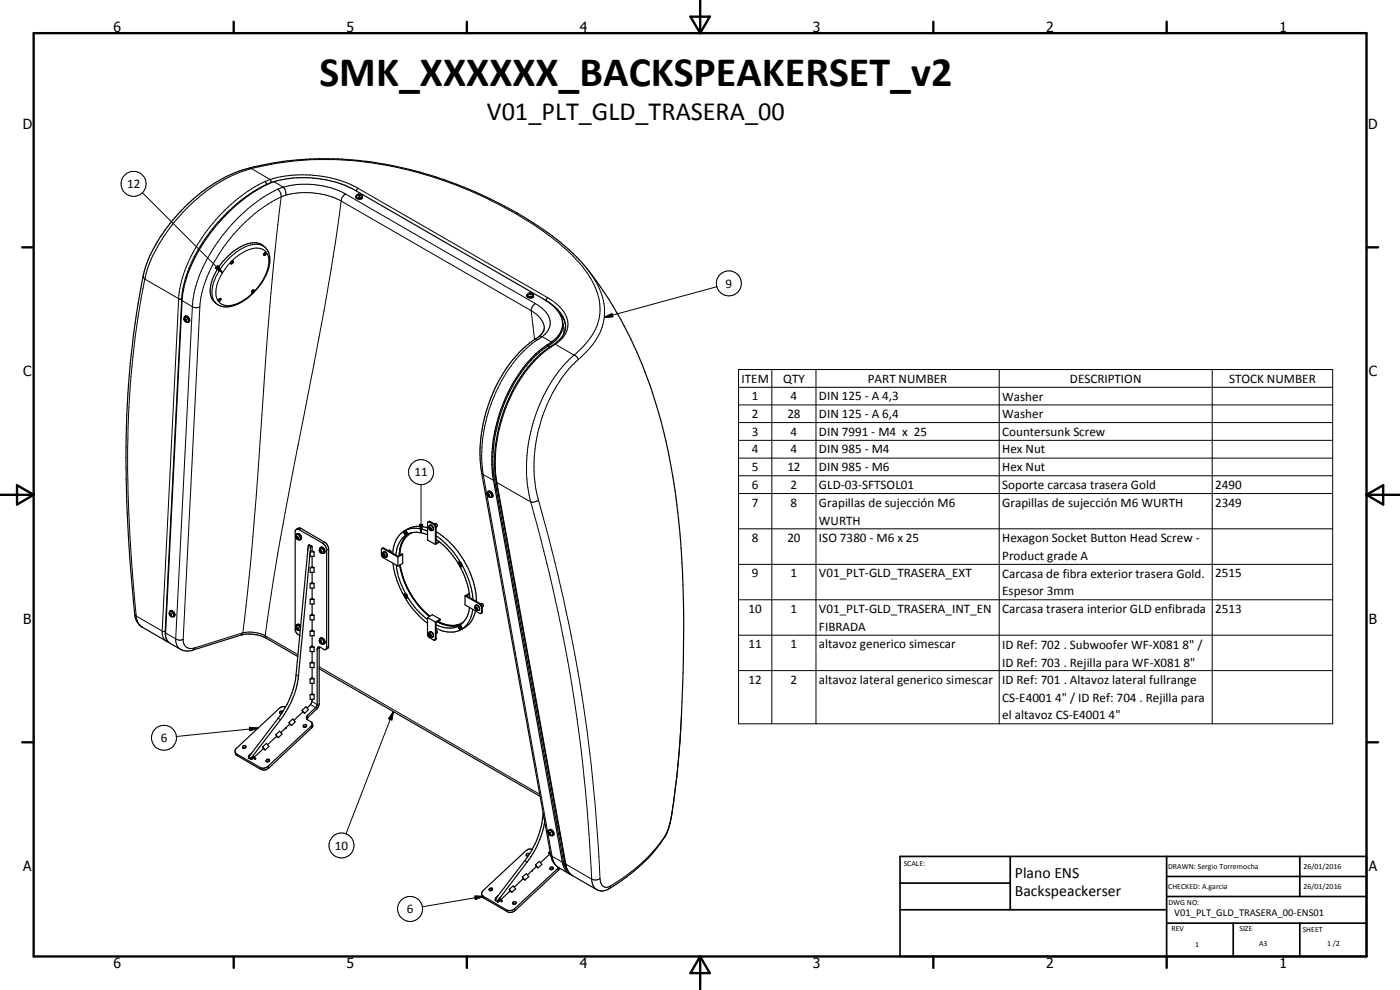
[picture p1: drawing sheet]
<svg xmlns="http://www.w3.org/2000/svg" width="420mm" height="297mm" viewBox="0 0 420 297" stroke-linecap="round" stroke-linejoin="round" font-family="sans-serif">
<g fill="none" stroke="#000" stroke-width=".35">
<path d="M106.8 58.9a1.04 1.04 0 0 0 1.5 .8l.5-.5M106.8 58.9a1.29 1.29 0 0 0 1.9 .4M107 58.7l-.2 .2M107 58.7a.95 .95 0 0 1 1.7 .1M107 58.7a.91 .91 0 0 0 .6 .8 .91 .91 0 0 0 .9-.2l.2-.5M107.6 58.7h.1M107.7 58.3l-.2 .2 .4 .3 .3-.2-.1-.2M107.7 58.3l.4 .1M107.7 58.7h.3M107.7 58.3v.4M108.1 58.4v.3M108.7 58.8l.1 .5"/>
<path d="M67.9 77.3a12 12 0 0 1 9-4.4 5 5 0 0 1 4 6.1 17.4 17.4 0 0 1-11.4 12.9 4.9 4.9 0 0 1-6.3-6 17.5 17.5 0 0 1 4.7-8.6zM69.2 78.8h.1M69.4 78.5l.6-.1a.59 .59 0 0 1-.2 .6 .59 .59 0 0 1-.6 .1zM69.6 78.4v.2l-.3 .2M79.3 76l.5-.3a.53 .53 0 0 1 0 .7 .53 .53 0 0 1-.6 .1zM79.5 75.8l.1 .1M79.6 75.9l-.1 .3h-.3M55.4 95.1l-.1 .1M55.4 96.1v-.3h.2l.3 .5-.2 .1M55.4 96.1l.3 .3M55.4 95v.1M55.4 95h.6"/>
<path d="M55.4 95a1.05 1.05 0 0 1 1.3 .4 1.05 1.05 0 0 1-.1 1.2M55.7 95.9l.2 .2M55.7 95.9l-.3 .2M55.7 95.8v.1M55.9 96.2l-.2 .2M56 95.1a.91 .91 0 0 1 .3 1.5 .98 .98 0 0 1-.9-.4 .98 .98 0 0 1 0-1M56 95.1l-.6 .1M56 95l.5 .5M56.2 96.6h.3M56.6 95.7l.1 .7-.2 .2M65.6 90v.1M65.9 89.6l-.1 .4-.2 .1"/>
<path d="M66 89.6h.3l-.1 .5-.5 .3-.1-.3M66 89.6l-.4 .5M75.6 87.2l.5-.2a.53 .53 0 0 1 0 .6 .53 .53 0 0 1-.6 .2zM75.8 87v.4l-.3 .1M158.1 88.6l.6 .5M158.3 88.3l-.1 .1a1.02 1.02 0 0 0 .6 1.1 1.02 1.02 0 0 0 1.2-.3l.1-.3-.1-.5M158.3 88.3a.85 .85 0 0 1 1.1-.4 .85 .85 0 0 1 .5 1l-1.2 .1M158.3 88.3v.4l.4 .3M159.1 88l-.3 .1 .1 .2 .4 .1 .2-.1v-.2M159.1 88l.4 .1M159.1 88.3h.2M159.1 88v.3"/>
<path d="M159.1 88.3h-.1M159.5 88.1l-.1 .2M160.1 88.8l-.8 .4-.6-.1M163.4 98a5 5 0 0 1-3.4 4.2 31.9 31.9 0 0 0-8.6 9.2 49.7 49.7 0 0 0-5.5 12.2 42 42 0 0 0-1.3 18.3l20.7 114.5M168.9 97.1a7.3 7.3 0 0 1-4.6 6.8 38.1 38.1 0 0 0-14.2 20.5 41.5 41.5 0 0 0-1.7 19.5l20.8 115.1 .5 1.4 .6 .7M168.9 97.5a7.8 7.8 0 0 1-4.7 6 39.2 39.2 0 0 0-13.9 19.5 45 45 0 0 0-2.2 21.1l20.7 114.6a4.5 4.5 0 0 0 2.6 3.7M168.9 97.5a9.6 9.6 0 0 0-5.7-7.7l-56.7-32.8a33.8 33.8 0 0 0-22.9-2.9 26.2 26.2 0 0 0-10.1 5.4 50.5 50.5 0 0 0-18.3 26.7l-.6 4-4.9 99.7a3.3 3.3 0 0 0 1.3 3.1l3.2 1.8a4.6 4.6 0 0 0 3.8 .2l14.3-4.5a11.2 11.2 0 0 1 7.7 1l9.4 5.5M169.7 97.3a6.3 6.3 0 0 1-3.4 6 31.8 31.8 0 0 0-10.4 10.3l-1.5 2.6a45.7 45.7 0 0 0-5.5 28.4l20.9 115.4a4.9 4.9 0 0 0 2.1 2.8l7.1 4.1a3.3 3.3 0 0 0 3.7-.2 49.7 49.7 0 0 0 17.1-16l.8-1.8 .8-3.4a288.1 288.1 0 0 0 3.6-43.7 310.8 310.8 0 0 0-3.1-58.9 154.6 154.6 0 0 0-9.9-35.3 106.2 106.2 0 0 0-18.8-30.4 101.8 101.8 0 0 0-28.2-18.5l-10.4-4.3-8.7-2.8a97.8 97.8 0 0 0-52.4-.8 42.2 42.2 0 0 0-15.5 8.9 54.7 54.7 0 0 0-8.9 9.9 37.5 37.5 0 0 0-6.1 13 294.1 294.1 0 0 0-4.5 77.8l1.9 23.8a4.9 4.9 0 0 0 2.4 4.1l7.8 4.4M88.9 158.8l.9-.4 .6 .2 7.3 4.2 .8 1.4 .1 29.7-.1 .5-.8 .5M121.2 159.4l.2 .8 .4 .4M121.2 159.4a8 8 0 0 0-3.3 6.6M121.4 159.3l-.2 .1"/>
<path d="M121.5 159.3a.73 .73 0 0 0 .5 1.1M121.5 159.3h.3M121.6 159.2l-.2 .1M121.6 159.2l.5 .4 .1 .7M121.6 159.2a7.7 7.7 0 0 1 6.7 .1M121.6 159.8l.3 .2h-.2M121.6 159.8l.1 .2M121.6 159.3h-.1M121.6 159.3l.6 .6-.2 .5M121.7 159.7l-.1 .1M121.8 159.8l.1 .1M121.8 159.8l-.1 .2"/>
<path d="M123.1 159.9a6.4 6.4 0 0 0-2.9 4.5M123.6 159.8a6.5 6.5 0 0 0-3.4 4.6M128.3 158.4a7.2 7.2 0 0 0-6.9 .9M128.5 156.6l-.2 .4v5l2.4 1.4M128.5 156.6l.5-.2 1.6 1 .3 .6v4.9l.9-.4M128.5 156.6l1.7 .8 .4 .5 .1 5.5M128.8 157.7a.85 .85 0 0 1 1.1 .4 .85 .85 0 0 1-.2 1.1 .97 .97 0 0 1-.9-1.5zM128.9 158.6v-.3l.2-.1 .3 .3v.4h-.3M128.9 158.6l.2 .3M129.1 158.3v.1M129.1 158.4l.3 .3M129.1 158.4l-.2 .2"/>
<path d="M129.4 158.7l-.3 .2M130.6 157.1l-.2 .1M130.9 159.6a26.5 26.5 0 0 1 12.1 20.9M131.1 157.9l-.2 .2M146.3 147.8a.95 .95 0 0 0 .3 1.2 .95 .95 0 0 0 1.1 0v-.5M146.3 147.8a.81 .81 0 0 1 .9-.2 .81 .81 0 0 1 .5 .9M146.3 147.8a.66 .66 0 0 1 .8-.2 .66 .66 0 0 1 .4 .7l.1 .2M146.5 148.6l-.1-.3h.2l.3 .3v.3h-.2M146.5 148.6l.2 .3M146.5 147.5a1.05 1.05 0 0 1 1.2 .4 1.05 1.05 0 0 1-.1 1.3M146.7 148.5l.2 .2M146.7 148.5l-.2 .1"/>
<path d="M146.7 148.4v.1M146.9 148.8l-.2 .1M147.6 148.5v.5l-.3 .2M148.9 146.3l.4 .2M148.9 146.4l.4 .2M149.3 148.6l.4 .2M89 161.3l.2 .3M89.2 161h-.2v.3M89.2 161l.2 .3v.3h-.2M89.2 161.2l.2 .3-.2 .1M89.2 161.2l-.2 .1M89.2 161v.2"/>
<path d="M89.3 160.1a1.06 1.06 0 0 1 1 .6 1.06 1.06 0 0 1-.2 1.2M89.3 160.1l-.2 .1M89.3 160.1l-.4 .4M89.3 160.1a1.18 1.18 0 0 1 .7 1.9 .93 .93 0 0 1-1.1-.5 .93 .93 0 0 1 .4-1.2 .9 .9 0 0 1 .9 .6 .9 .9 0 0 1-.5 1.1M92.4 164.5v.6M93.1 165.6v1.3h1.2v-1.3M93.1 170.3v1.4h1.2v-1.4M93.1 175.1v1.3h1.2v-1.3M93.1 179.9v1.3h1.2v-1.3M93.1 179.9h1.2M93.1 170.3h1.2M93.1 165.6h1.2"/>
<path d="M93.1 175.1h1.2M93.6 163.9l-.7-.4-.4 .4-3.7 38.6a26 26 0 0 1-5.3 13l-8.9 11.6v.4M93.6 163.9v.1M93.6 164l.1 1.2M93.6 163.9l-.4 .4-3.6 38.6a25.9 25.9 0 0 1-5.4 13l-8.8 11.6-.1 .4 .7-.4M93.7 166.9v3.1M93.7 171.7v3.1M93.7 176.4v3.1M93.7 179.5l.6 .4M93.7 179.5l-.6 .4M93.7 170l.6 .3M93.7 170l-.6 .3"/>
<path d="M93.7 165.2l.6 .4M93.7 165.2l-.6 .4M93.7 174.8l.6 .3M93.7 174.8l-.6 .3M96 164.6a.89 .89 0 0 0 .1 1.1 .89 .89 0 0 0 1.1 .1l-.2-1.1M96 164.6l.4-.3 .6 .4M96 164.6l.5-.2 .5 .3M96 165.4l.3 .3M96.2 164.3a1.03 1.03 0 0 1 1.2 .4 1.03 1.03 0 0 1-.2 1.3M96.3 165.1h-.3v.3M96.3 165.1l.2 .3v.3h-.2M96.3 165.3l.2 .2"/>
<path d="M96.3 165.3l-.3 .1M96.3 165.1v.2M96.5 165.5h.1M96.5 165.6l-.2 .1M97 164.7l.4 1-.2 .3h-.4M114.6 164.6l.5-.2 4.3 2.5 1.2-.7 .3 .1M114.6 164.6l-.1 1.7 .4 1 4.5 2.5M114.6 164.6h.5l4.3 2.5M115 165.7a.84 .84 0 0 1 1.1 .3 .84 .84 0 0 1-.3 1.2 .95 .95 0 0 1-.8-1.5zM115 166.6l.3 .3M115.3 166.2h-.3v.4M115.3 166.2l.2 .3v.3l-.2 .1"/>
<path d="M115.3 166.4l.2 .2M115.3 166.4l-.3 .2M115.3 166.3v.1M115.5 166.8l-.2 .1M116.8 165.1l-.3 .1M117.9 169a27.2 27.2 0 0 0 3.3 9.7M118.9 169.5l1 4.4 1.9 4.3M119.4 167.1v2.7M120 169.5l.8 3.5 1.8 4.2M120 169.5l.9 3.4M120.1 169.5l.8 3.4M120.2 164.4l-.3 2.2"/>
<path d="M120.2 164.4l-.2 2.1M120.9 166.3l-1.5 .8M120.9 166.3v2.7l-1.5 .8M120.9 172.9l.5 1.7M120.9 172.9l.6 1.7M121.2 178.7l.6 .6h.3M121.4 174.6l.8 1.7M121.5 174.6l.7 1.7M121.5 178.2l-.2 .5 .3 .6M121.6 179.3a26.2 26.2 0 0 0 6.7 7.7M121.6 178.7l.1 .2M121.6 178.7h.2"/>
<path d="M121.6 178.2h-.1M121.6 178.2l.6 .8M121.7 178.6l-.1 .1M121.7 178.2h-.2M121.8 178.6v.1M121.8 178.2l.4 .5v.6l-.2 .2-.4-.2M121.8 178.2l-.4-.1-.2 .6M121.8 160.6a7.6 7.6 0 0 0-3 5.9M121.8 178.7v.1M121.8 178.8l.1 .1M121.8 178.8l-.1 .1M121.8 178.7l.1 .2h-.2"/>
<path d="M122.2 176.3a23.9 23.9 0 0 0 6.7 8.7M122.2 179l-.1 .3M122.2 176.3l3.1 4.8M122.2 160.3l-.1 .1M122.2 179a24.3 24.3 0 0 0 6.1 6.9M122.2 179.2l-.1 .1M122.5 160.2a7.8 7.8 0 0 0-2.7 6.5M122.6 177.2l2.6 3.9M128.3 160.4a6.8 6.8 0 0 0-6.5 .2M130.9 160.8a24.9 24.9 0 0 1 7.3 8M130.9 161.8a21.9 21.9 0 0 1 6.7 7.4M131.9 162.6l-1.2 .8"/>
<path d="M137.6 169.2h.1M137.8 168.8l.2-.1 .2 .1M137.9 168.7a.65 .65 0 0 0-.1 .8 .65 .65 0 0 0 .7 .3v-.4l-.4-.6M137.9 168.8h.2M138 169.2v.3M138 169.2h.2l.1 .3h-.3M138 169.8v.1M138 169.9a24.6 24.6 0 0 1 3 9.4M138.1 169.2h-.1M138.2 168.8l-.5-.1-.1 .5M138.2 169.2v.1M138.2 169.3v.1"/>
<path d="M138.2 169.3l-.2 .2M138.2 168.8l.4 .7M138.6 169.5l-.1 .5-.5-.1M138.6 169.5a25.4 25.4 0 0 1 3.3 10.4M138.6 169.7l-.1 .1M139.6 178.8l4.5 2.6 .4 .9-.2 1.8M139.6 178.8v2.7l4.3 2.5 .4 .1M140.9 178.3l-.9 .5 4.5 2.6 .2 .6v1.7l-.4 .4M140.9 178.1l-1.3 .7M50.9 183.6a.89 .89 0 0 1 1.1 .3 .89 .89 0 0 1-.1 1.1M51 183.4l-.2 .5 .2 .7 .5 .4h.6M51 183.4a1.16 1.16 0 0 1 1.1 1.6"/>
<path d="M51 184.4v-.3l.5 .3v.3h-.2M51 184.4l.3 .3M51 183.3a1.03 1.03 0 0 1 1.2 .4 1.03 1.03 0 0 1-.1 1.3M51.3 184.3l.2 .2M51.3 184.3l-.3 .1M51.3 184.2v.1M51.5 184.6l-.2 .1M88.9 187.7a.86 .86 0 0 0 .1 1.1 .86 .86 0 0 0 1.1 .1M88.9 187.7l.1-.1a.87 .87 0 0 1 1.2 .9M89 188.6l.2 .2M89.2 188.2h-.2v.4M89.2 188.2l.2 .3v.3h-.2"/>
<path d="M89.2 188.3v.1M89.2 188.4l.2 .3-.2 .1M89.2 188.4l-.2 .2M89.3 187.3h.4l.5 .5M89.3 187.3l-.2 .2M89.3 187.4l-.4 .3M89.3 187.4l.5 .2 .4 .7M90 190.7l-.8-.5-.6-1.2v-29.6a.71 .71 0 0 1 .4-.6 .71 .71 0 0 1 .8 .1l7 4.1 .8 .7 .3 .8 .1 29.7-.1 .6-.5 .1-1.6-.8M90.1 189.1h.1M90.1 189.1l-.4 .1M93.1 194.2h1.2M93.1 184.7v1.3h1.2v-1.3"/>
<path d="M93.1 189.4v1.4h1.2v-1.4M93.1 194.2v1.3h1.2v-1.3M93.1 198.9v1.4h1.2v-1.4M93.1 198.9h1.2M93.1 189.4h1.2M93.1 184.7h1.2M93.7 181.2v3.1M93.7 186v3.1M93.7 190.8v3M93.7 195.5v3.1M93.7 198.6l.6 .3M93.7 198.6l-.6 .3"/>
<path d="M93.7 189.1l.6 .3M93.7 189.1l-.6 .3M93.7 184.3l.6 .4M93.7 184.3l-.6 .4M93.7 193.8l.6 .4M93.7 193.8l-.6 .4M95.8 194.1l-.3 .1-.3 .4v17l-.4 .7-2.5 2.3-.4 .7 .2 .6 1.6 1.1M95.8 194.1v17.2l-.6 1.3-2.7 2.5-.4 .7M96 192.6l.3 .3M96.2 191.5a1.04 1.04 0 0 1 1.2 .5 1.04 1.04 0 0 1-.2 1.3M96.3 192.3h-.3v.3M96.3 192.3l.2 .3v.3h-.2"/>
<path d="M96.3 192.3v.2M96.3 192.5l.2 .2M96.3 192.5l-.3 .1M96.5 192.8l-.2 .1M96.7 191.6a.87 .87 0 0 1 .6 .8 .87 .87 0 0 1-.5 .9 .95 .95 0 0 1-.8-1.5M96.7 191.6h-.4l-.3 .2M96.7 191.6l.7 .9-.2 .7-.4 .1M96.7 191.6l-.5-.1-.2 .3M125.2 181.1l3.7 3.8M125.3 181.1l3.7 3.8M128.3 185.3l.1 5.4 .3 .5 1.8 .9M128.3 185.3l1.4-.9 2.4 1.4"/>
<path d="M128.3 185.3l2.4 1.3M128.8 189.7h.1a.88 .88 0 0 1 1.1 .4 .88 .88 0 0 1-.3 1.1 .96 .96 0 0 1-.9-.5 .96 .96 0 0 1 0-1zM128.9 190.5l.2 .4M129.1 190.2h-.2v.3M129.1 190.2l.3 .3v.3l-.3 .1M129.1 190.4l.3 .3M129.1 190.4l-.2 .1M129.1 190.2v.2M129.4 190.7l-.3 .2M130.7 186.6v5.1l-.2 .4M130.9 187.5a7.4 7.4 0 0 0 7.1 .1M130.9 188.6a8.3 8.3 0 0 0 7.3 .4"/>
<path d="M131.1 189.9l-.2 .2M131.3 186.6a8 8 0 0 0 6.9 .8M131.3 186.5a7.5 7.5 0 0 0 7.5 .5M131.5 186.5a7.3 7.3 0 0 0 7.6 .1M132.1 185.8v.3l-1.2 .7v4.9l-.4 .4M132.1 185.8l-1.4 .8M137.6 187.8v.6l.6 .6M137.9 187.7a.65 .65 0 0 0-.1 .7 .65 .65 0 0 0 .7 .3v-.4l-.3-.5M137.9 187.7l.3 .1M138 187.6l.2 .1M138 188.1v.3M138 188.1l.3 .2"/>
<path d="M138 187.6h.1M138 187.6l.1 .1M138.1 188.1h-.1M138.1 187.7l.2 .1M138.2 188.1v.1M138.2 188.2v.1M138.2 188.3h.1M138.2 188.3l-.2 .1M138.3 188.3l-.3 .1M138.3 187.8l.3 1M138.5 188.8l-.3 .2M138.6 188.8h-.1"/>
<path d="M138.6 188.6l-.1 .2M140.9 182.3a7 7 0 0 1-2.9 5.3M141.9 182.8a7.8 7.8 0 0 1-3.3 6M142.7 181.7a.89 .89 0 0 1 1.1 .4 .89 .89 0 0 1-.2 1.1 .96 .96 0 0 1-.9-.5 .96 .96 0 0 1 0-1zM142.7 182.5v-.3l.5 .3v.3l-.3 .1M142.7 182.5l.2 .4M142.7 183.3a7.3 7.3 0 0 1-4.2 5.5M142.9 182.4l.3 .3-.3 .2M142.9 182.4l-.2 .1M143 182.2l-.1 .2M144.5 181.1l-.2 .1M145 181.9l-.3 .2"/>
<path d="M84.1 214.1h.4M84.7 213.9l-.5 .2M84.9 213.5l-.6-.1-.3 .1-.1 .3 .2 .3M85.7 212.1h-1.2l-.6 .4-12.9 12a1.04 1.04 0 0 0 0 1.7l7.1 4.1a1.94 1.94 0 0 0 2.3-.4l12.9-12 .3-.3 .1-.6M86.7 216.8l.8 .9M86.7 216.8l.2 .5M86.7 216.8l1.1-1.1 .8 .9-1.1 1.1M86.9 217.3l-2.6 2.5M86.9 217.3l.6 .4M90.7 213.1l.7 .9M90.7 213.1l.1 .6M90.7 213.1l1.1-1.1 .8 .9-1.2 1.1"/>
<path d="M90.8 213.7l-2.6 2.4M90.8 213.7l.6 .3M92 217.9l-.1-.4-.5-.1-.4 .4 .2 .4M92 217.9l-.8 .3M92 218l-.7 .2M93.1 208.4v1.4h1.2v-1.4M93.1 208.4h1.2M93.1 203.7v1.3h1.2v-1.3M93.1 203.7h1.2M93.7 217l.2 .7-.2 .6-13.1 12.2a2.11 2.11 0 0 1-2.3 .3l-7.2-4.1-.5-1M93.7 200.3v3M93.7 205v3.1"/>
<path d="M93.7 209.8a2.52 2.52 0 0 1-.9 2l-.7 .6M93.7 208.1l.6 .3M93.7 208.1l-.6 .3M93.7 203.3l.6 .4M93.7 203.3l-.6 .4M95.8 200.7l66.3 38.2M72.8 224a.53 .53 0 0 1 .5-.3 .53 .53 0 0 1 .5 .4l-.7 .4-.3-.1zM73.7 224.3l-.6 .2M74.6 227.5h.1M74.7 227.5l.7 .4M74.7 226.7l.2 .1M75.1 226.5l-.4 .2"/>
<path d="M75.6 225.9l-.9 .8M75.8 226.9l.8 .9M75.8 226.9l.2 .6M75.8 226.9l.2-.2 .8 .9-.2 .2M76 227.5l.6 .3M78.8 224.1l1.2-1 .7 .8-1.1 1.1M78.8 224.1l.8 .9M78.8 224.1l.2 .6M79 224.7l-2.6 2.4M79 224.7l.6 .3M80 228l.7-.2a.47 .47 0 0 1-.2 .7 .47 .47 0 0 1-.6-.4zM80.8 228.3l-.7 .3"/>
<path d="M82.8 220.4l.8 .9M82.8 220.4l.2 .6M82.8 220.4l1.1-1 .8 .9-1.1 1M83 221l-2.7 2.4M83 221l.6 .3M158.1 256.8h.4M158.7 256.6l-.5 .2M158.9 256.2h-.8l-.2 .2 .2 .4M159.7 254.9l-.9-.1-.9 .4-12.9 12a1.04 1.04 0 0 0 .1 1.7l7 4.1 1 .2 .9-.2 13.6-12.7M160.7 259.5l.8 .9M160.7 259.5l.2 .6M160.7 259.5l1.2-1.1 .7 .9-1.1 1.1"/>
<path d="M163 244a26.6 26.6 0 0 1-5.5 14.2l-8.8 11.5-.1 .5M163.5 246.6a27.8 27.8 0 0 1-5.3 12.1l-8.9 11.8 .2 .1 .5-.4M164.7 249.3a.94 .94 0 0 0 0 1 .94 .94 0 0 0 1 .4M164.7 249.3l.4-.2 .5 .3M164.7 255.8l.6 .7M164.7 255.8l.2 .6M164.7 250.1l.3 .3M164.8 249l-.1 .3M164.9 256.4l-2.7 2.4M164.9 256.4l.4 .2M165 249.8l.3 .6h-.3M165 249.8h-.3v.3"/>
<path d="M165 249.9v.1M165 249h-.2M165 249l.7 .4M165 248.9a1.1 1.1 0 0 1 1 .6 1.1 1.1 0 0 1-.1 1.2M165 248.9l-.2 .1M165 250l.2 .2M165 250l-.3 .1M165 255.4l-.3 .4M165.2 250.3l-.2 .1M165.3 256.4l.5 1.8 .8 1.2 .9 .8 3.3 2M165.6 249.4a.78 .78 0 0 1 .1 1.3M165.7 249.4a.72 .72 0 0 1 .4 .7 .72 .72 0 0 1-.5 .6"/>
<path d="M167.2 247.8l.4 .2M167.2 247.9l.4 .2M167.6 250.1l.5 .2M169.2 258.9l.4 .3M147.7 267l-.7 .2M148.6 270.2h.1M148.7 270.2l.7 .4M148.7 269.5l.2 .1M149.1 269.2l-.4 .3M149.6 268.6l-.9 .9M149.8 269.7l.8 .9M149.8 269.7l.2 .5"/>
<path d="M149.8 269.7l.2-.2 .8 .8-.2 .3M150 270.2l.6 .4M152.9 266.8l.7 .9M152.9 266.8l.1 .6M152.9 266.8l1.1-1 .8 .9-1.2 1M153 267.4l-2.6 2.5M153 267.4l.6 .3M154.8 271.1l-.7 .2M156.8 263.1l.8 .9M156.8 263.1l.2 .6M156.8 263.1l1.1-1 .8 .9-1.1 1M157 263.7l-2.7 2.5"/>
<path d="M157 263.7l.6 .3M159.8 261.1l-1.5 1.4M159.8 261.1h.1M160.9 260.1l-1.1 1M160.9 260.1l.6 .3M165.9 260.7l-.6 .2M167.9 260.5l-.4 .7-12.9 12-.7 .4-1.4 .1-7.3-4.2-.4-.4-.2-.7"/>
<circle cx="147.4" cy="266.9" r=".48"/>
<circle cx="154.4" cy="271" r=".49"/>
<circle cx="165.5" cy="260.6" r=".46"/>
</g>
<g fill="none" stroke="#000" stroke-width=".3">
<path d="M42.7 57.8l24 24M74.9 50.4l.5 .2M75.4 50.6l5.7 3.2M75.4 50.6l6.1-1.3 6.4-1 5.3-.4h6.9a117.1 117.1 0 0 1 48.6 12.9l6 3.3M75.4 50.6a47.7 47.7 0 0 0-25.5 19.2 36.2 36.2 0 0 0-6.4 13.9M79.5 54.4l.4 1.1M79.5 54.4a49.8 49.8 0 0 0-25.3 31.2l-.6 4M81.1 53.8l.3 1M81.1 53.8l-1.6 .6M81.1 53.8a36 36 0 0 1 26.4 2.7M81.4 54.8a46.9 46.9 0 0 0-21.3 19.1 35.2 35.2 0 0 0-5.6 15.8M82.2 54.5l2.8 1.6"/>
<path d="M83.3 56.8a49.7 49.7 0 0 0-25.1 31.1l-.5 4.1M83.3 56.8a2.63 2.63 0 0 1 1.1 2.3M84.4 59.1a47.2 47.2 0 0 0-23.9 29.1l-.5 3.9M84.4 59.1l-2.3 20.7a1989.3 1989.3 0 0 0-5.2 69l-1.7 20.4-2.3 20.7M85 56.1a26.8 26.8 0 0 1 14.6 .3l4.1 1.8M85 56.1l-1.7 .7M85 56.1a2.96 2.96 0 0 1 .8 2.4M85.8 58.5l-1.4 .6M85.8 58.5a23.9 23.9 0 0 1 16.6 1.8M103.7 58.2l57 32.9M103.7 58.2a2.64 2.64 0 0 0-1.3 2.1M107 58.8l.6 .6 .8-.1 .3-.3"/>
<path d="M107.4 58.4a.4 .4 0 0 1 .5-.1 .4 .4 0 0 1 .3 .4h-.7zM107.5 56.5l-.5 .8M107.5 56.5l56.9 32.8M65.4 79.7l1.3 2.1-2.1-1.4zM69.4 78.5a11.2 11.2 0 0 1 8.5-4 3.5 3.5 0 0 1 2.8 4.3 16.1 16.1 0 0 1-11.7 12.9 3.8 3.8 0 0 1-4.2-5 16.2 16.2 0 0 1 4.6-8.2zM79.5 74.2a5.6 5.6 0 0 0-6.1 0 18 18 0 0 0-9.8 13.3l.1 1.1 .4 1.4 .8 1.1M102.4 60.3l57 32.9M102.4 60.3a1017.6 1017.6 0 0 1-13 73.3l-1.5 8a856.9 856.9 0 0 0-8.3 49.2M154.7 64.1l1.9 1.1a63.2 63.2 0 0 1 19.6 16.6 17 17 0 0 1 3.5 14.4 21.7 21.7 0 0 1-7.4 10.4M155.4 64.1h-.7M43 82.6l.5 1.1M43.5 83.7l10.1 5.9"/>
<path d="M43.5 83.7a295.6 295.6 0 0 0-4.5 77.4l1.9 23.7M53.6 89.6l.9 .1M53.6 89.6l-4.9 99.8M54.5 89.7l-4.9 99.7M54.6 90.2l3.1 1.8M55.4 95.7a.42 .42 0 0 1 .5 .2 .42 .42 0 0 1-.2 .5l-.3-.3zM55.4 95.1a1.03 1.03 0 0 1 1 1.5M57.7 92l-5 99.7M57.7 92l.8 .3 1.5-.2M60 92.1l-5 99.7M64.6 80.4l.8-.7 1.3 2.1zM158.3 88.5a1.09 1.09 0 0 0 1.8 .1"/>
<path d="M158.8 88.1h.7a.38 .38 0 0 1-.3 .3 .38 .38 0 0 1-.4-.3zM159.4 93.2a7.3 7.3 0 0 1 4 4.8M159.4 93.2l1 8.7M160.7 91.1a7.1 7.1 0 0 1 4.4 6.3l-.1 .6a5.6 5.6 0 0 1-2.3 3M160.7 91.1a2.57 2.57 0 0 0-1.3 2.1M163.7 90.1l.2 .1M163.9 90.2h.1M163.9 90.2l1.1 .7a9.7 9.7 0 0 1 4.7 6.4M164.4 89.3l-.4 .4-.1 .5M164.4 89.3a10.9 10.9 0 0 1 6 7.5 7.2 7.2 0 0 1-3.7 6.5M167.8 93.8l1 1.4 .9 2.4M168.9 96.8l.4 2.3-.2 1.2"/>
<path d="M176.2 80.6a20.2 20.2 0 0 1 5.2 14.1 19.7 19.7 0 0 1-7.8 13.2M181.4 95.2l2.2-1.1 .3 .9zM215.2 86l-33.8 9.2M160.5 101.9h.9M161.4 101.9a39.8 39.8 0 0 0-14.5 20.7 42 42 0 0 0-1.9 19.8M162.7 101l2.8 1.6M162.7 101l-1.3 .9M162.7 101l-.7-.1-.4 .2M164.2 103.5l.1 .4M164.5 103.8l.5 .3M165.1 104.1h.4M165.5 104.1a40.3 40.3 0 0 0-14.9 22.1 40.9 40.9 0 0 0-1.5 18.6"/>
<path d="M166.3 103.3h.4M166.7 103.3l5.6 3.3M166.7 103.3l-1.2 .8M172.3 106.6l-.4 .3a41.4 41.4 0 0 0-11 17.1l-1.7 6.2a45.7 45.7 0 0 0-1.1 12.9l.2 2.4 1 5.1M172.3 106.6l.9 .5 .4 .8M173.6 107.9a39.3 39.3 0 0 0-9 12.5 43.4 43.4 0 0 0-3 29.7M221.6 110.9h178.4v106.3h-178.4zM221.6 116.2h178.4M231.6 110.9v106.3M244.9 110.9v106.3M299.9 110.9v106.3M363.8 110.9v106.3"/>
<path d="M221.6 121.5h178.4M221.6 126.8h178.4M221.6 132.1h178.4M221.6 137.5h178.4M90.4 158.6l-.6 .3M125.9 157.4h1l-.5 2.5zM126.4 145.4v14.5M128.9 158.2a.38 .38 0 0 1 .5 .2 .38 .38 0 0 1-.3 .5zM129 157.6a1.02 1.02 0 0 1 .8 1.5M129.1 156.5l-.2 .1M130.3 157.2l-.2 .1M130.6 157.1a.56 .56 0 0 1 .5 .8"/>
<path d="M130.9 158.2l-.2 .1M144.6 141.9l.4 .5M145 142.4l3.1 1.7M145 142.4l20.7 114.5M146.4 148.3l.4 .1 .1 .6-.4-.2zM146.5 147.7a1.05 1.05 0 0 1 1 1.4M148.2 142.5l.5 .2M148.9 144.6l.2 .2M149.1 144.8l20.7 114.5M149.1 144.8l10.2 5.8M159.3 150.6a480.6 480.6 0 0 1 18.3 113.2M161.6 150.1l-1.3 .5h-1"/>
<path d="M161.6 150.1a477.7 477.7 0 0 1 18.5 113.5M221.6 142.7h178.4M221.6 148.1h178.4M221.6 158.7h178.4M89 160.9a.43 .43 0 0 1 .4 .3 .43 .43 0 0 1-.2 .5l-.2-.3zM89.1 160.4a1.02 1.02 0 0 1 .8 1.5M92.5 163.9l.7 .4M96.1 165a.44 .44 0 0 1 .4 .3 .44 .44 0 0 1-.2 .5l-.3-.4zM96.1 164.5a.99 .99 0 0 1 .9 1.5M97.4 162.7l-.6 .3M98.6 164.7l-.6 .4M115 166.2l.5 .3 .1 .4a.48 .48 0 0 1-.6-.2 .48 .48 0 0 1 0-.5z"/>
<path d="M115.1 165.6a1.02 1.02 0 0 1 .9 1.5M115.3 164.5l-.2 .1M116.8 165.1h.3l.3 .6M221.6 169.3h178.4M221.6 180h178.4M40.4 184.2l.5 .6M40.9 184.8l7.8 4.6M40.9 184.8l.4 1.9 .9 1.2 .6 .4M48.7 189.4h.9M48.7 189.4l.2 1.7 1.1 1.3M49.6 189.4l.1 1.4M49.7 189.9l3 1.8"/>
<path d="M51 184.1l.4 .1 .1 .6a.51 .51 0 0 1-.5-.7zM51 183.5a1.08 1.08 0 0 1 1 1.5M52.7 191.7a3.3 3.3 0 0 0 1.5 3.1M52.7 191.7a2.14 2.14 0 0 0 2.3 .1M55 191.8a2.43 2.43 0 0 0 1 2.4 2.43 2.43 0 0 0 2.6 .2M58.6 194.4l-.6 .6M72.9 189.9l-.6 .6M72.9 189.9l-14.3 4.5M72.9 189.9a10.3 10.3 0 0 1 6.7 .9M79.6 190.8l.4 .7M79.6 190.8l9.8 5.6M89 188.1a.38 .38 0 0 1 .5 .3 .38 .38 0 0 1-.4 .4z"/>
<path d="M89.1 187.6a.99 .99 0 0 1 .8 1.5M95.8 194.5l-.6 .3M96.1 192.2l.4 .3-.1 .5-.4-.4zM96.1 191.7a1 1 0 0 1 .9 1.5M98.6 193.9l-.6 .3M128.9 190.2a.41 .41 0 0 1 .5 .2 .41 .41 0 0 1-.3 .5l-.2-.3zM129 189.6a.99 .99 0 0 1 .8 1.5M130.9 191.6l-.2 .1M130.9 189.1l.3 .3-.1 .5M142.7 182.2l.4 .1 .1 .6-.4-.1zM142.8 181.6a1.02 1.02 0 0 1 .9 1.5M144.2 181.1l-.3 .2"/>
<path d="M144.5 181.1a.56 .56 0 0 1 .5 .8M144.7 183.6l-.2 .1M144.7 182.2l-.2 .1M221.6 190.6h178.4M74.9 218.2l2.5 .3-2.4 .7zM77.4 218.5l-24.5 2.5M83.5 215.5l.7 .4M88.8 202.5l.8 .4M92.3 214.6l.2 .5M93.2 211.4l1.6 .9M93.3 217.9l.2 .5M93.6 210.5l1.6 .9"/>
<path d="M95.8 200.1l66.2 38.2M118.1 213.5l-.5 2.5-.9-.4zM118.1 213.5l-14.3 36.7M204.5 215.1a284.2 284.2 0 0 1-2.8 28.8M221.6 201.2h178.4M71 226.2l.2 .5M74.7 227l.7 .5M78.1 230.3l.2 .5M80.4 229.9l.2 .6M157.5 258.2l.7 .5M162.9 245.2l.4 .2M164.7 249.7h.2a.41 .41 0 0 1 .4 .4 .41 .41 0 0 1-.3 .4l-.3-.3z"/>
<path d="M164.8 249.2a1.06 1.06 0 0 1 1 1.4M165.3 256.4l.4 .5M165.7 256.9a4.6 4.6 0 0 0 2 3.4M165.7 256.9l3.1 1.8M168.8 257l.5 .2M169.2 259h.1M169.6 259.1l.2 .2M169.8 259.3l7.8 4.5M169.8 259.3a4.5 4.5 0 0 0 2.1 3.5M199.8 250.5l-.3 .6M199.8 250.5a48.5 48.5 0 0 1-16.6 15.3M201.7 243.9v.1"/>
<path d="M201.7 243.9l-.8 3.5-1.1 3.1M142.5 268.9h2.6l-2.4 1zM145.1 268.9l.1 .6M145.1 268.9l-18.3 3.2M148.7 269.7l.7 .5M152.1 273l.2 .6M154.4 272.7l.2 .5M167.3 260.6l.2 .6M169.7 260.3h.2M177.6 263.8v.5a3.1 3.1 0 0 0 1.4 2.6M180.1 263.6a2.1 2.1 0 0 0 2.6 2.5l.5-.3M180.1 263.6l-1.1 .4-1.4-.2"/>
<path d="M183.2 265.8l-.5 .9"/>
<circle cx="40.1" cy="55.2" r="3.7"/>
<circle cx="218.7" cy="85" r="3.7"/>
<circle cx="126.4" cy="141.6" r="3.7"/>
<circle cx="49.2" cy="221.4" r="3.7"/>
<circle cx="102.5" cy="253.7" r="3.7"/>
<circle cx="123.1" cy="272.7" r="3.7"/>
</g>
<g fill="#000">
<circle cx="122.2" cy="160.3" r=".18"/>
<circle cx="85.8" cy="218.4" r=".18"/>
<circle cx="159.8" cy="261.1" r=".18"/>
</g>
<g fill="none" stroke="#000" stroke-width=".71">
<path d="M10.1 9.9h400v277.1h-400zM70.1 6.5v3.4M140.1 6.5v3.4M207.2 5h5.8l-2.9 4.9zM210.1 0v9.9M280.1 6.5v3.4M350.1 6.5v3.4M6.7 74.2h3.4M410.1 74.2h3.5M.1 148.5h10M5.1 145.6l5 2.9-5 2.9zM410.1 148.5h10"/>
<path d="M410.1 148.5l5-2.9v5.8zM6.7 222.7h3.4M410.1 222.7h3.5M70.1 287v3.4M140.1 287v3.4M210.1 287v10M210.1 287l2.9 5h-5.8zM280.1 287v3.4M350.1 287v3.4"/>
</g>
<path d="M270.1 257h140v30h-140zM303.2 257v16M350.1 257v30M390.1 257v12M270.1 265h33.1M270.1 273h80M350.1 277h60M350.1 269h60M350.1 263h60M370.1 277v10M390.1 277v10" fill="none" stroke="#000" stroke-width=".51"/>
<path d="M65.4 79.7l1.3 2.1-2.1-1.4zM181.4 95.2l2.2-1.1 .3 .9zM125.9 157.4h1l-.5 2.5zM74.9 218.2l2.5 .3-2.4 .7zM118.1 213.5l-.5 2.5-.9-.4zM142.5 268.9h2.6l-2.4 1z" fill="#000"/>
<text font-size="12.6" x="95.9" y="25.7">SMK_XXXXXX_BACKSPEAKERSET_v2</text>
<text font-size="7.9" x="146.1" y="36.2">V01_PLT_GLD_TRASERA_00</text>
<g font-size="4.7">
<text x="304.6" y="263.5">Plano ENS</text>
<text x="304.6" y="268.9">Backspeackerser</text>
</g>
<g font-size="4.2">
<text x="34" y="9.6">6</text>
<text x="104" y="9.6">5</text>
<text x="174" y="9.6">4</text>
<text x="244" y="9.6">3</text>
<text x="314" y="9.6">2</text>
<text x="384" y="9.6">1</text>
<text x="6.8" y="38.7">D</text>
<text x="410.6" y="38.7">D</text>
<text x="7" y="112.9">C</text>
<text x="410.8" y="112.9">C</text>
<text x="7" y="187.1">B</text>
<text x="410.8" y="187.1">B</text>
<text x="7" y="261.4">A</text>
<text x="410.8" y="261.4">A</text>
<text x="34" y="290.4">6</text>
<text x="104" y="290.4">5</text>
<text x="174" y="290.4">4</text>
<text x="244" y="290.4">3</text>
<text x="314" y="290.4">2</text>
<text x="384" y="290.4">1</text>
</g>
<g font-size="3.9">
<text x="38.1" y="56.5">12</text>
<text x="217.8" y="86.3">9</text>
<text x="222.5" y="114.8">ITEM</text>
<text x="235" y="114.8">QTY</text>
<text x="260.4" y="114.8">PART NUMBER</text>
<text x="321.1" y="114.8">DESCRIPTION</text>
<text x="368.9" y="114.8">STOCK NUMBER</text>
<text x="225.7" y="120.1">1</text>
<text x="225.7" y="125.5">2</text>
<text x="236.3" y="125.5">28</text>
<text x="237.3" y="120.1">4</text>
<text x="245.8" y="120.1">DIN 125 - A 4,3</text>
<text x="245.8" y="125.5">DIN 125 - A 6,4</text>
<text x="300.8" y="120.2">Washer</text>
<text x="300.8" y="125.5">Washer</text>
<text x="225.7" y="130.8">3</text>
<text x="237.3" y="130.7">4</text>
<text x="245.8" y="130.8">DIN 7991 - M4 x 25</text>
<text x="300.8" y="130.9">Countersunk Screw</text>
<text x="225.7" y="136.1">4</text>
<text x="237.3" y="136.1">4</text>
<text x="245.8" y="136.1">DIN 985 - M4</text>
<text x="300.8" y="136.1">Hex Nut</text>
<text x="124.4" y="143">11</text>
<text x="225.7" y="141.4">5</text>
<text x="236.3" y="141.4">12</text>
<text x="245.8" y="141.4">DIN 985 - M6</text>
<text x="300.8" y="141.4">Hex Nut</text>
<text x="225.7" y="146.7">6</text>
<text x="237.3" y="146.7">2</text>
<text x="245.8" y="146.7">GLD-03-SFTSOL01</text>
<text x="300.8" y="146.8">Soporte carcasa trasera Gold</text>
<text x="364.7" y="146.7">2490</text>
<text x="225.7" y="152">7</text>
<text x="237.3" y="152">8</text>
<text x="245.8" y="152.1">Grapillas de sujección M6</text>
<text x="300.8" y="152.1">Grapillas de sujección M6 WURTH</text>
<text x="364.7" y="152">2349</text>
<text x="245.8" y="157.4">WURTH</text>
<text x="225.7" y="162.6">8</text>
<text x="236.3" y="162.6">20</text>
<text x="245.8" y="162.6">ISO 7380 - M6 x 25</text>
<text x="300.8" y="162.7">Hexagon Socket Button Head Screw -</text>
<text x="225.7" y="173.3">9</text>
<text x="237.3" y="173.2">1</text>
<text x="245.8" y="173.3">V01_PLT-GLD_TRASERA_EXT</text>
<text x="300.8" y="168">Product grade A</text>
<text x="300.8" y="173.4">Carcasa de fibra exterior trasera Gold.</text>
<text x="364.7" y="173.3">2515</text>
<text x="300.8" y="178.6">Espesor 3mm</text>
<text x="224.7" y="183.9">10</text>
<text x="237.3" y="183.9">1</text>
<text x="245.8" y="183.9">V01_PLT-GLD_TRASERA_INT_EN</text>
<text x="300.8" y="183.9">Carcasa trasera interior GLD enfibrada</text>
<text x="364.7" y="183.9">2513</text>
<text x="245.8" y="189.2">FIBRADA</text>
<text x="224.7" y="194.5">11</text>
<text x="237.3" y="194.5">1</text>
<text x="245.8" y="194.6">altavoz generico simescar</text>
<text x="300.8" y="194.6">ID Ref: 702 . Subwoofer WF-X081 8&quot; /</text>
<text x="300.8" y="200">ID Ref: 703 . Rejilla para WF-X081 8&quot;</text>
<text x="224.7" y="205.1">12</text>
<text x="237.3" y="205.1">2</text>
<text x="245.8" y="205.2">altavoz lateral generico simescar</text>
<text x="300.8" y="205.2">ID Ref: 701 . Altavoz lateral fullrange</text>
<text x="300.8" y="210.5">CS-E4001 4&quot; / ID Ref: 704 . Rejilla para</text>
<text x="300.8" y="215.9">el altavoz CS-E4001 4&quot;</text>
<text x="48.2" y="222.6">6</text>
<text x="100.5" y="254.9">10</text>
<text x="122.1" y="274">6</text>
</g>
<text font-size="3.1" x="352.4" y="275">V01_PLT_GLD_TRASERA_00-ENS01</text>
<g font-size="2.4">
<text x="271.2" y="259.7">SCALE:</text>
<text x="350.6" y="260.8">DRAWN: Sergio Torremocha</text>
<text x="391.2" y="260.6">26/01/2016</text>
<text x="350.6" y="266.8">CHECKED: A.garcia</text>
<text x="391.2" y="266.7">26/01/2016</text>
<text x="350.6" y="271.4">DWG NO:</text>
<text x="351.6" y="279.3">REV</text>
<text x="372" y="279.4">SIZE</text>
<text x="391" y="279.6">SHEET</text>
<text x="358.7" y="284.1">1</text>
<text x="377.9" y="283.8">A3</text>
<text x="398.3" y="283.8">1 /2</text>
</g>
</svg>
